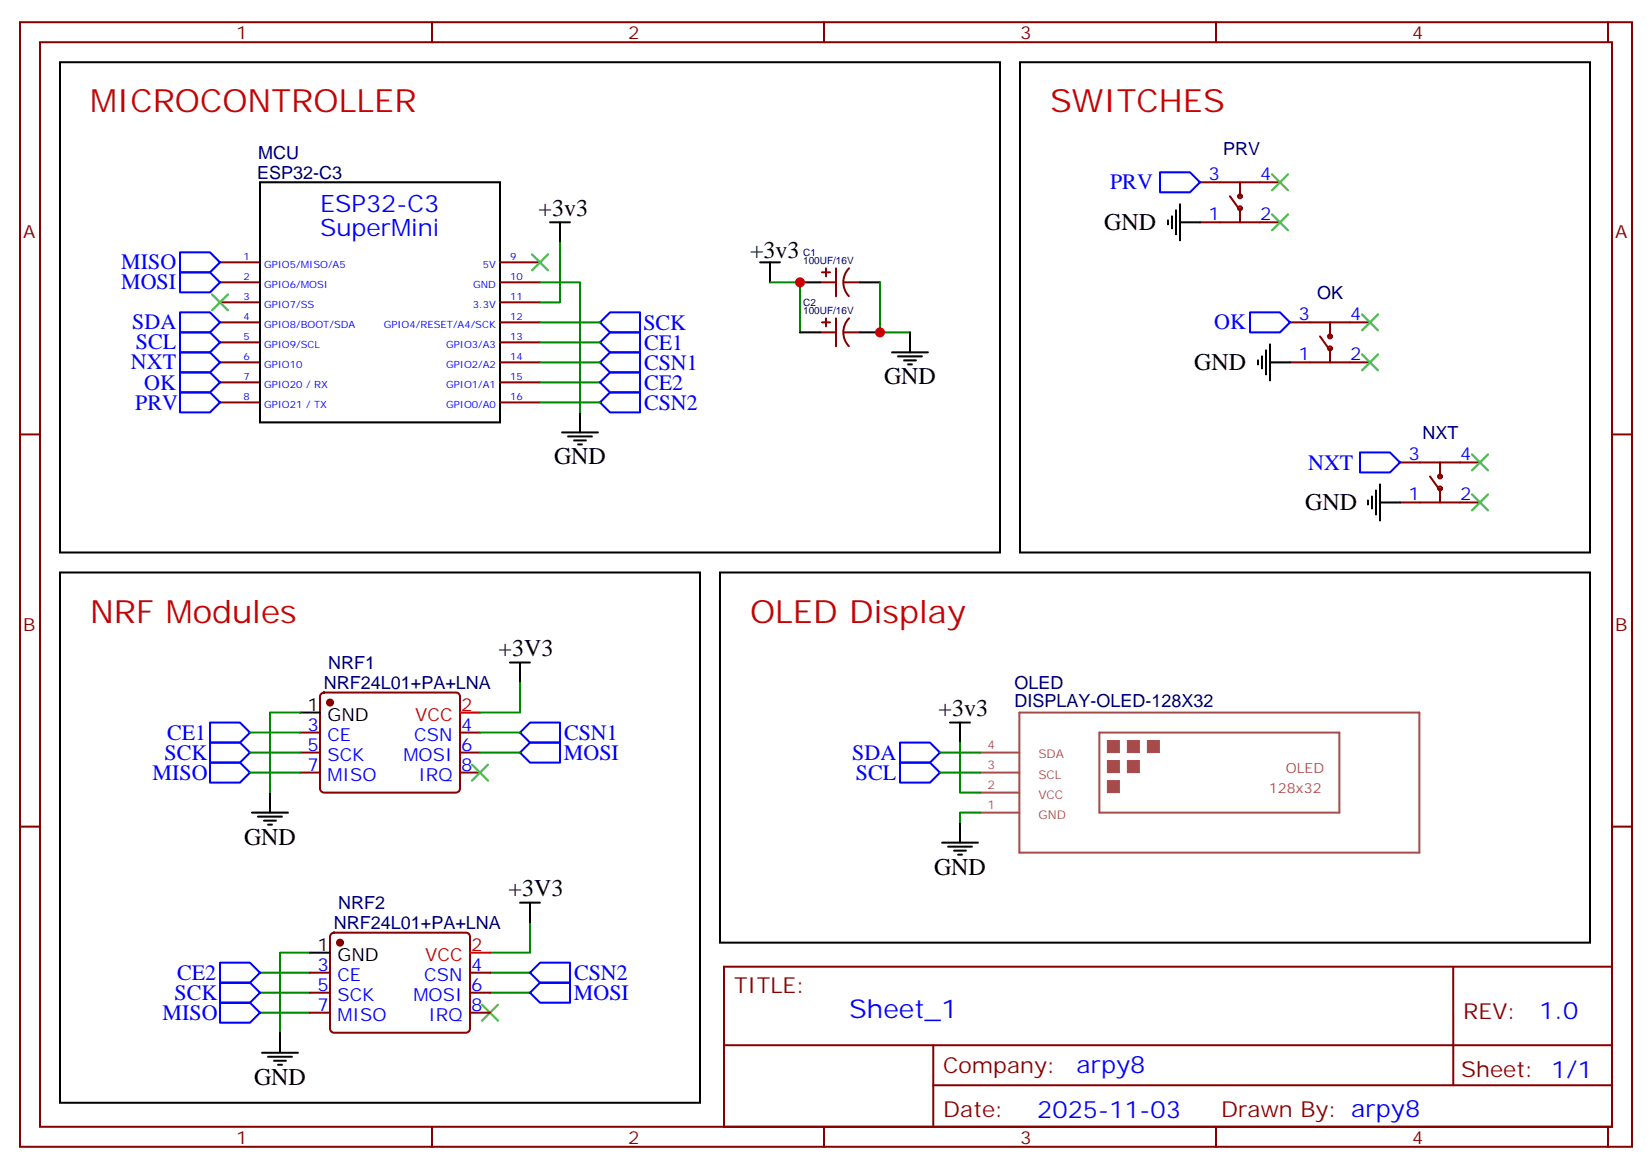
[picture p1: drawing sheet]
<svg xmlns="http://www.w3.org/2000/svg" width="291mm" height="206mm" viewBox="0 0 291 206" stroke-linecap="round" stroke-linejoin="round" font-family="sans-serif">
<g fill="none" stroke="#870000" stroke-width=".35">
<path d="M3.5 3.9h284.4v198.3h-284.4zM7.1 7.4h277.2v191.2h-277.2zM76.2 3.9v3.5M145.3 3.9v3.5M214.5 3.9v3.5M283.6 3.9v3.5M211.7 32.1h14.1M211.7 39.2h14.1M217 34.6l1.7 2.5M218.7 32.1v2.5M218.7 36.7v2.5M38.8 49.8h7.1"/>
<path d="M38.8 46.2h7.1M38.8 53.3h7.1M38.8 56.8h7.1M88.2 49.8h7M88.2 46.2h7M88.2 53.3h7M88.2 56.8h7M144.6 49.8h2.9M144.6 58.6h2.9M145 48h1.4M145 56.8h1.4M145.7 47.3v1.4"/>
<path d="M145.7 56.1v1.4M147.5 47.3v4.9M147.5 56.1v5M148.9 49.8h2.8M148.9 58.6h2.8M149.8 47.3a3.5 3.5 0 0 0-.1 4.9M149.8 56.1a3.5 3.5 0 0 0-.1 4.9M227.5 56.8h14.2M232.8 59.3l1.8 2.5M234.6 56.8v2.5M3.5 76.6h3.6M38.8 60.4h7.1"/>
<path d="M38.8 63.9h7.1M38.8 67.4h7.1M38.8 70.9h7.1M88.2 60.4h7M88.2 63.9h7M88.2 67.4h7M88.2 70.9h7M227.5 63.9h14.2M234.6 61.4v2.5M284.3 76.6h3.6M246.9 81.5h14.2M246.9 88.6h14.2"/>
<path d="M252.2 84l1.8 2.5M254 81.5v2.5M254 86.1v2.5M52.9 136.2h3.5M52.9 129.2h3.5M52.9 132.7h3.5M56.7 122.3l.4-.2h23.3a.71 .71 0 0 1 .7 .7v16.2a.76 .76 0 0 1-.7 .7h-23.3a.76 .76 0 0 1-.7-.7v-16.2zM81.1 136.2h3.6M81.1 129.2h3.6M81.1 132.7h3.6M3.5 145.7h3.6M284.3 145.7h3.6"/>
<path d="M54.7 178.5h3.5M54.7 171.5h3.5M54.7 175h3.5M58.4 164.6l.5-.2h23.3a.71 .71 0 0 1 .7 .7v16.3a.76 .76 0 0 1-.7 .7h-23.3a.76 .76 0 0 1-.7-.7v-16.3zM82.9 178.5h3.5M82.9 171.5h3.5M82.9 175h3.5M127.7 170.4h156.6v28.2h-156.6zM256.3 170.5v20.8M76.2 198.6v3.6M127.7 184.3h156.5M145.3 198.6v3.6"/>
<path d="M164.6 191.3h119.6M164.6 184.3v14.1M214.5 198.6v3.6M283.6 198.6v3.6"/>
<circle cx="218.7" cy="34.6" r=".35"/>
<circle cx="218.7" cy="36.7" r=".35"/>
<circle cx="234.6" cy="59.3" r=".35"/>
<circle cx="234.6" cy="61.4" r=".35"/>
<circle cx="254" cy="86.1" r=".35"/>
<circle cx="254" cy="84" r=".35"/>
</g>
<g fill="none" stroke="#000" stroke-width=".35">
<path d="M10.6 11h165.8v86.4h-165.8zM179.9 11h100.6v86.4h-100.6zM45.9 32.1h42.3v42.4h-42.3zM97 39.2h3.5M98.8 39.2v3.5M206 38.8v.7M206.7 38.1v2.2M207.4 37.1v4.2M208.1 39.2h3.6M208.1 36v6.4M134.1 46.2h3.5M135.8 46.2v3.6"/>
<path d="M141.1 49.8h3.5M141.1 58.6h3.5M151.7 49.8h3.5M151.7 58.6h3.5M160.5 58.6v3.5M99.1 76.2h6.4M100.2 76.9h4.2M101.2 77.6h2.2M102 78.4h.7M102.3 72.7v3.5M157.3 62.1h6.4M158.4 62.8h4.2"/>
<path d="M159.5 63.5h2.1M160.2 64.2h.7M221.9 63.5v.7M222.6 62.8v2.1M223.3 61.8v4.2M224 63.9h3.5M224 60.7v6.4M241.3 88.2v.7M242 87.5v2.1M242.7 86.5v4.2M243.4 88.6h3.5M243.4 85.4v6.4"/>
<path d="M10.6 100.9h112.9v93.5h-112.9zM90 116.8h3.5M91.7 116.8v3.5M127 100.9h153.5v65.3h-153.5zM47.6 139.7v3.6M52.9 125.6h3.5M167.6 127.4h3.5M169.3 127.4v3.5M44.4 143.3h6.4M45.5 144h4.2M46.6 144.7h2.1M47.3 145.4h.7"/>
<path d="M91.7 159.1h3.5M93.5 159.1v3.6M166.2 148.6h6.3M167.2 149.3h4.2M168.3 150h2.1M169 150.7h.7M169.3 145v3.6M54.7 168h3.5M46.2 185.6h6.4M47.3 186.3h4.2M48.3 187h2.1M49 187.7h.7"/>
<path d="M49.4 182.1v3.5"/>
</g>
<g fill="#870000" stroke="#870000" stroke-width=".35">
<circle cx="58.2" cy="123.9" r=".53"/>
<circle cx="60" cy="166.2" r=".53"/>
</g>
<path d="M81.1 125.6h3.6M82.9 168h3.5" fill="none" stroke="#f00" stroke-width=".35"/>
<g fill="none" stroke="#008700" stroke-width=".35">
<path d="M95.2 49.8h7.1v22.9M95.2 56.8h10.6M98.8 42.7v10.6h-3.6M135.8 49.8h5.3v8.8M155.2 49.8v8.8h5.3M95.2 60.4h10.6M95.2 63.9h10.6M95.2 70.9h10.6M95.2 67.4h10.6M44.1 136.2h8.8M44.1 132.7h8.8M44.1 129.2h8.8"/>
<path d="M52.9 125.6h-5.3v14.1M84.7 132.7h7M84.7 129.2h7M91.7 120.3v5.3h-7M165.8 136.2h7.1M165.8 132.7h7.1M169.3 130.9v8.8h3.6M172.9 143.3h-3.6v1.7M45.9 171.5h8.8M45.9 175h8.8M45.9 178.5h8.8M54.7 168h-5.3v14.1"/>
<path d="M86.4 171.5h7.1M86.4 175h7.1M93.5 162.7v5.3h-7.1"/>
</g>
<g fill="none" stroke="#3c3" stroke-width=".35">
<path d="M224.4 37.8l2.8 2.8M224.4 30.7l2.8 2.8M227.2 37.8l-2.8 2.8M227.2 30.7l-2.8 2.8M37.4 51.9l2.8 2.8M40.2 51.9l-2.8 2.8M93.8 44.8l2.9 2.9M96.7 44.8l-2.9 2.9M240.2 55.4l2.9 2.8M243.1 55.4l-2.9 2.8M240.2 62.5l2.9 2.8M243.1 62.5l-2.9 2.8"/>
<path d="M259.6 80.1l2.9 2.8M259.6 87.2l2.9 2.8M262.5 80.1l-2.9 2.8M262.5 87.2l-2.9 2.8M83.3 134.8l2.8 2.8M86.1 134.8l-2.8 2.8M85 177.1l2.8 2.9M87.8 177.1l-2.8 2.9"/>
</g>
<g fill="none" stroke="#00f" stroke-width=".35">
<path d="M204.6 30.4h5.3l1.8 1.7-1.8 1.8h-5.3zM31.7 48h5.3l1.8 1.8-1.8 1.7h-5.3zM31.7 44.5h5.3l1.8 1.7-1.8 1.8h-5.3zM31.7 55.1h5.3l1.8 1.7-1.8 1.8h-5.3zM31.7 58.6h5.3l1.8 1.8-1.8 1.7h-5.3zM105.8 56.8l1.8-1.7h5.3v3.5h-5.3zM220.5 55.1h5.3l1.7 1.7-1.7 1.8h-5.3zM31.7 62.1h5.3l1.8 1.8-1.8 1.8h-5.3zM31.7 65.7h5.3l1.8 1.7-1.8 1.8h-5.3zM31.7 69.2h5.3l1.8 1.7-1.8 1.8h-5.3zM105.8 60.4l1.8-1.8h5.3v3.5h-5.3zM105.8 63.9l1.8-1.8h5.3v3.6h-5.3z"/>
<path d="M105.8 70.9l1.8-1.7h5.3v3.5h-5.3zM105.8 67.4l1.8-1.7h5.3v3.5h-5.3zM239.9 79.8h5.3l1.7 1.7-1.7 1.8h-5.3zM37 134.4h5.3l1.8 1.8-1.8 1.8h-5.3zM37 130.9h5.3l1.8 1.8-1.8 1.7h-5.3zM37 127.4h5.3l1.8 1.8-1.8 1.7h-5.3zM91.7 132.7l1.8-1.8h5.3v3.5h-5.3zM91.7 129.2l1.8-1.8h5.3v3.5h-5.3zM158.7 130.9h5.3l1.8 1.8-1.8 1.7h-5.3zM158.7 134.4h5.3l1.8 1.8-1.8 1.8h-5.3zM38.8 169.7h5.3l1.8 1.8-1.8 1.7h-5.3zM38.8 173.2h5.3l1.8 1.8-1.8 1.8h-5.3z"/>
<path d="M38.8 176.8h5.3l1.8 1.7-1.8 1.8h-5.3zM93.5 171.5l1.7-1.8h5.3v3.5h-5.3zM93.5 175l1.7-1.8h5.3v3.6h-5.3z"/>
</g>
<path d="M172.9 139.7h6.9M172.9 132.7h6.9M172.9 136.2h6.9M179.8 125.6h70.6v24.7h-70.6zM193.9 129.2h42.4v14.1h-42.4zM172.9 143.3h6.9" fill="none" stroke="#a64a4a" stroke-width=".35"/>
<g fill="#a64a4a" stroke="#a64a4a" stroke-width=".18">
<path d="M195.3 130.6h2.1v2.1h-2.1z"/>
<path d="M198.9 130.6h2.1v2.1h-2.1z"/>
<path d="M195.3 134.1h2.1v2.1h-2.1z"/>
<path d="M202.4 130.6h2.1v2.1h-2.1z"/>
<path d="M195.3 137.6h2.1v2.1h-2.1z"/>
<path d="M198.9 134.1h2.1v2.1h-2.1z"/>
</g>
<g fill="#c00">
<circle cx="141.1" cy="49.8" r=".88"/>
<circle cx="155.2" cy="58.6" r=".88"/>
</g>
<g font-size="5.6" fill="#c00">
<text x="15.9" y="19.8">MICROCONTROLLER</text>
<text x="185.2" y="19.8">SWITCHES</text>
<text x="15.9" y="109.7">NRF Modules</text>
<text x="132.3" y="109.7">OLED Display</text>
</g>
<text font-size="4.6" fill="#00f" x="149.8" y="179.5">Sheet_1</text>
<g font-size="4.2" fill="#00f">
<text x="56.4" y="37.4">ESP32-C3</text>
<text x="56.4" y="41.7">SuperMini</text>
<text x="271.5" y="179.7">1.0</text>
<text x="189.9" y="189.3">arpy8</text>
<text x="183" y="197.1">2025-11-03</text>
</g>
<g font-size="4.2">
<text x="95" y="38.1">+3v3</text>
<text x="194.8" y="40.6">GND</text>
<text x="132.3" y="45.5">+3v3</text>
<text x="210.6" y="65.3">GND</text>
<text x="155.9" y="67.8">GND</text>
<text x="97.7" y="81.9">GND</text>
<text x="230.2" y="90">GND</text>
<text x="87.9" y="115.7">+3V3</text>
<text x="165.6" y="126.3">+3v3</text>
<text x="43" y="148.9">GND</text>
<text x="164.7" y="154.2">GND</text>
<text x="89.7" y="158">+3V3</text>
<text x="44.8" y="191.2">GND</text>
</g>
<g font-size="3.9" fill="#00f">
<text x="195.8" y="33.4">PRV</text>
<text x="21.4" y="47.5">MISO</text>
<text x="21.4" y="51">MOSI</text>
<text x="23.3" y="58.1">SDA</text>
<text x="113.5" y="58.1">SCK</text>
<text x="214.2" y="58.1">OK</text>
<text x="23.1" y="65.1">NXT</text>
<text x="24" y="61.6">SCL</text>
<text x="113.6" y="61.6">CE1</text>
<text x="113.6" y="65.1">CSN1</text>
<text x="25.5" y="68.7">OK</text>
<text x="113.6" y="68.7">CE2</text>
<text x="23.9" y="72.2">PRV</text>
<text x="113.6" y="72.2">CSN2</text>
<text x="230.8" y="82.8">NXT</text>
<text x="29.5" y="130.4">CE1</text>
<text x="99.5" y="130.5">CSN1</text>
<text x="26.9" y="137.5">MISO</text>
<text x="29" y="133.9">SCK</text>
<text x="99.5" y="133.9">MOSI</text>
<text x="150.3" y="133.9">SDA</text>
<text x="151" y="137.5">SCL</text>
<text x="31.2" y="172.8">CE2</text>
<text x="101.2" y="172.8">CSN2</text>
<text x="28.7" y="179.8">MISO</text>
<text x="30.8" y="176.3">SCK</text>
<text x="101.2" y="176.3">MOSI</text>
</g>
<g font-size="3.9" fill="#800">
<text x="129.5" y="175">TITLE:</text>
<text x="258.1" y="179.7">REV:</text>
<text x="166.4" y="189.2">Company:</text>
<text x="257.7" y="189.8">Sheet: 1/1</text>
<text x="166.4" y="196.9">Date:</text>
<text x="215.4" y="197">Drawn By: arpy8</text>
</g>
<g font-size="3.2" fill="#800">
<text x="41.6" y="6.9">1</text>
<text x="110.8" y="6.9">2</text>
<text x="179.9" y="6.9">3</text>
<text x="249.1" y="6.9">4</text>
<text x="4.1" y="42">A</text>
<text x="284.9" y="42">A</text>
<text x="4.1" y="111.2">B</text>
<text x="284.9" y="111.2">B</text>
<text x="41.6" y="201.6">1</text>
<text x="110.8" y="201.6">2</text>
<text x="179.9" y="201.6">3</text>
<text x="249.1" y="201.6">4</text>
</g>
<g font-size="3.2" fill="#000080">
<text x="45.5" y="28">MCU</text>
<text x="215.8" y="27.3">PRV</text>
<text x="45.4" y="31.5">ESP32-C3</text>
<text x="232.4" y="52.7">OK</text>
<text x="250.9" y="77.4">NXT</text>
<text x="57.9" y="118">NRF1</text>
<text x="57.1" y="121.5">NRF24L01+PA+LNA</text>
<text x="179" y="124.7">DISPLAY-OLED-128X32</text>
<text x="179" y="121.5">OLED</text>
<text x="59.6" y="160.3">NRF2</text>
<text x="58.9" y="163.8">NRF24L01+PA+LNA</text>
</g>
<g font-size="3.2" fill="#00f">
<text x="213.2" y="31.8">3</text>
<text x="222.2" y="31.8">4</text>
<text x="213.2" y="38.8">1</text>
<text x="222.2" y="38.8">2</text>
<text x="229.1" y="56.5">3</text>
<text x="238.1" y="56.5">4</text>
<text x="229.1" y="63.5">1</text>
<text x="238.1" y="63.5">2</text>
<text x="248.5" y="81.2">3</text>
<text x="257.5" y="81.2">4</text>
<text x="248.5" y="88.2">1</text>
<text x="257.5" y="88.2">2</text>
<text x="54.3" y="128.8">3</text>
<text x="57.7" y="130.6">CE</text>
<text x="73.1" y="130.6">CSN</text>
<text x="81.3" y="128.8">4</text>
<text x="54.3" y="132.3">5</text>
<text x="54.3" y="135.9">7</text>
<text x="57.7" y="134.1">SCK</text>
<text x="57.7" y="137.6">MISO</text>
<text x="71.2" y="134.1">MOSI</text>
<text x="73.8" y="137.6">IRQ</text>
<text x="81.3" y="135.9">8</text>
<text x="81.3" y="132.3">6</text>
<text x="56" y="171.1">3</text>
<text x="59.5" y="172.9">CE</text>
<text x="74.8" y="172.9">CSN</text>
<text x="83.1" y="171.1">4</text>
<text x="56" y="174.7">5</text>
<text x="56" y="178.2">7</text>
<text x="59.5" y="176.4">SCK</text>
<text x="59.5" y="180">MISO</text>
<text x="72.9" y="176.4">MOSI</text>
<text x="75.6" y="180">IRQ</text>
<text x="83.1" y="178.2">8</text>
<text x="83.1" y="174.7">6</text>
</g>
<g font-size="3.2">
<text x="54.3" y="125.3">1</text>
<text x="57.7" y="127">GND</text>
<text x="56" y="167.6">1</text>
<text x="59.5" y="169.4">GND</text>
</g>
<g font-size="3.2" fill="#f00">
<text x="81.3" y="125.3">2</text>
<text x="73.2" y="127">VCC</text>
<text x="83.1" y="167.6">2</text>
<text x="75" y="169.4">VCC</text>
</g>
<g font-size="2.5" fill="#a54b4b">
<text x="226.8" y="136.2">OLED</text>
<text x="223.8" y="139.7">128x32</text>
</g>
<g font-size="2.1" fill="#a54b4b">
<text x="174.2" y="132">4</text>
<text x="174.2" y="135.5">3</text>
<text x="183.2" y="133.7">SDA</text>
<text x="183.2" y="137.2">SCL</text>
<text x="174.2" y="142.6">1</text>
<text x="174.2" y="139">2</text>
<text x="183.2" y="140.8">VCC</text>
<text x="183.2" y="144.3">GND</text>
</g>
<g font-size="1.8" fill="#00f">
<text x="43" y="45.9">1</text>
<text x="46.6" y="47.3">GPIO5/MISO/A5</text>
<text x="85.2" y="47.3">5V</text>
<text x="90" y="45.9">9</text>
<text x="43" y="49.4">2</text>
<text x="43" y="53">3</text>
<text x="46.6" y="50.8">GPIO6/MOSI</text>
<text x="83.4" y="50.8">GND</text>
<text x="90" y="49.4">10</text>
<text x="90" y="53">11</text>
<text x="43" y="56.5">4</text>
<text x="46.6" y="54.4">GPIO7/SS</text>
<text x="46.6" y="57.9">GPIO8/BOOT/SDA</text>
<text x="67.7" y="57.9">GPIO4/RESET/A4/SCK</text>
<text x="83.4" y="54.4">3.3V</text>
<text x="90" y="56.5">12</text>
<text x="43" y="60">5</text>
<text x="43" y="63.5">6</text>
<text x="46.6" y="61.4">GPIO9/SCL</text>
<text x="46.6" y="64.9">GPIO10</text>
<text x="78.7" y="61.4">GPIO3/A3</text>
<text x="78.7" y="64.9">GPIO2/A2</text>
<text x="90" y="60">13</text>
<text x="90" y="63.5">14</text>
<text x="43" y="67.1">7</text>
<text x="43" y="70.6">8</text>
<text x="46.6" y="68.5">GPIO20 / RX</text>
<text x="78.7" y="68.5">GPIO1/A1</text>
<text x="90" y="67.1">15</text>
<text x="90" y="70.6">16</text>
<text x="46.6" y="72">GPIO21 / TX</text>
<text x="78.7" y="72">GPIO0/A0</text>
</g>
<g font-size="1.8" fill="#000080">
<text x="141.7" y="46.6">100UF/16V</text>
<text x="141.7" y="45.1">C1</text>
<text x="141.7" y="53.9">C2</text>
<text x="141.7" y="55.4">100UF/16V</text>
</g>
</svg>
